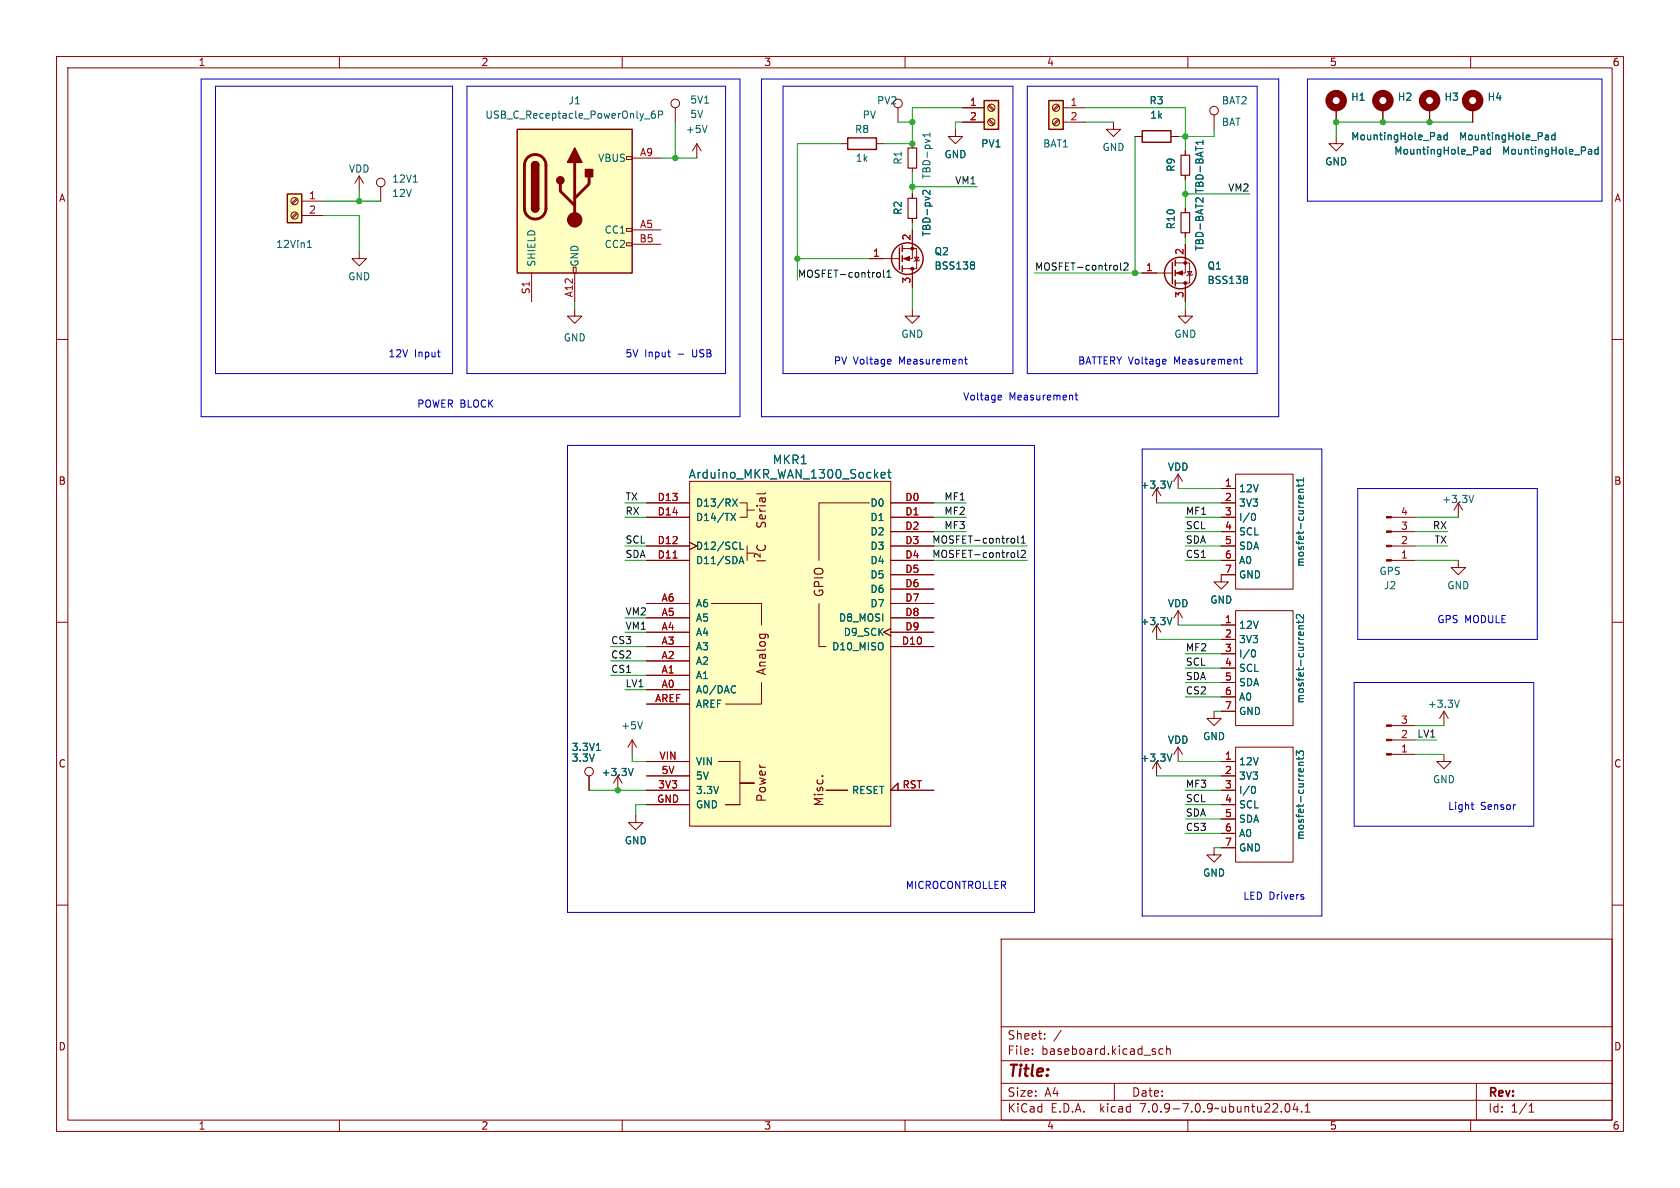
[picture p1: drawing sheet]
<svg xmlns="http://www.w3.org/2000/svg" width="297mm" height="210mm" viewBox="0 0 297 210" stroke-linecap="round" stroke-linejoin="round" font-family="sans-serif">
<g fill="none" stroke="#840000" stroke-width=".18">
<path d="M10 10h277v190h-277zM12 12h273v186h-273zM60 10v2M110 10v2M119.4 19.1v2.5M158.7 19.1v2.5M160 10v2M170.2 19.1h3.8M174.7 18.7l.9 .9M174.9 18.5l.9 .9M187 18.5l-.8 .9M187.2 18.7l-.8 .9"/>
<path d="M188 19.1h3.8M210 10v2M236.2 19.1v2.5M244.5 19.1v2.5M252.7 19.1v2.5M260 10v2M260.3 19.1v2.5M52.4 37.6l-.8 .8M52.4 35.1l-.8 .8M52.6 37.8l-.9 .8M52.6 35.2l-.9 .9M53.3 35.6h3.8"/>
<path d="M53.3 38.1h3.8M63.5 31.1l-.8 1.3M63.5 31.1v2.6M63.5 31.1l.8 1.3M67.3 33v2.6M110.7 27.7h1.1v.5h-1.1zM111.8 27.9h5M123.2 25.4l-.8 1.3M123.2 25.4v2.5M123.2 25.4l.8 1.3M148.6 25.4h1.3M154.9 25.4h1.3"/>
<path d="M161.3 25.4v.8M161.3 29.7v.8M161.3 34.3v.8M161.3 38.6v.8M168.9 22.9v1.2h1.3l-1.3 1.3-1.3-1.3h1.3M170.2 21.6h3.8M174.7 21.3l.9 .8M174.9 21.1l.9 .8M187 21.1l-.8 .8M187.2 21.3l-.8 .8M188 21.6h3.8M196.8 21.6v1.3h1.3l-1.3 1.2-1.2-1.2h1.2"/>
<path d="M200.7 24.1h1.2M207 24.1h1.3M209.5 26.7v.7M209.5 31v.8M209.5 36.8v.8M214.6 20.3v2.6M236.2 24.1v1.3h1.3l-1.3 1.3-1.3-1.3h1.3M10 60h2M63.5 44.5v1.2h1.3l-1.3 1.3-1.3-1.3h1.3M94 48.3v5M101.3 47.2h.6v1.1h-.6zM101.6 54.6v1.3h1.3l-1.3 1.3-1.3-1.3h1.3"/>
<path d="M101.6 48.3v5M110.7 42.9h1.1v.5h-1.1zM110.7 40.4h1.1v.5h-1.1zM111.8 40.6h5M111.8 43.2h5M153.7 45.7h5.3M159.5 43.9h2.6v3.6h-2.6M161.3 54.6v1.3h1.3l-1.3 1.3-1.3-1.3h1.3M161.3 40.6v5.1h-1.8M161.3 47.5v3.3M161.7 45.5h.7l-.3 .6zM162.6 46l-.2 .1h-.7l-.2 .1"/>
<path d="M201.9 48.3h5.4M207.8 46.5h2.5v3.5h-2.5M209.5 43.2v5.1h-1.7M209.5 54.6v1.3h1.3l-1.3 1.3-1.2-1.3h1.2M209.5 41.1v.8M209.5 50v3.3M209.9 48h.8l-.4 .6zM210.8 48.5l-.1 .1h-.8l-.1 .2M285 60h2M114.3 91.4h7.6M114.3 96.5h7.6M114.3 99.1h7.6"/>
<path d="M114.3 88.9h7.6M121.9 85.1h35.6v61h-35.6zM121.9 95.9l1.3 .6-1.3 .7M130.8 88.9h1.3v2.5h-1.3M132.1 90.2h1.2M132.1 96.5v2.6M132.1 97.8h1.2M153.7 88.9h-8.9v10.2M157.5 91.4h7.6M157.5 94h7.6M157.5 96.5h7.6M157.5 99.1h7.6"/>
<path d="M157.5 88.9h7.6M204.5 86.4v2.5M204.5 86.4l-.8 1.2M204.5 86.4l.7 1.2M208.3 83.8v2.6M208.3 83.8l-.8 1.3M208.3 83.8l.7 1.3M215.9 91.4h2.5M215.9 94h2.5M215.9 96.5h2.5M215.9 99.1h2.5M215.9 88.9h2.5"/>
<path d="M215.9 86.4h2.5M218.4 83.8h10.2v20.3h-10.2zM246 91.4h4.2M246 94h4.2M246 96.5h4.2M246 99.1h4.2M257.8 99.1v1.2h1.3l-1.3 1.3-1.3-1.3h1.3M257.8 88.9l-.8 1.3M257.8 88.9v2.5M257.8 88.9l.8 1.3M10 110h2M114.3 119.4h7.6"/>
<path d="M114.3 116.8h7.6M114.3 114.3h7.6M114.3 111.8h7.6M114.3 109.2h7.6M114.3 106.7h7.6M125.7 106.7h8.9v3.8M144.8 106.7v7.6h1.2M157.5 111.1l-1.3 .7 1.3 .6M157.5 114.3h7.6M157.5 111.8h7.6M157.5 109.2h7.6M157.5 106.7h7.6"/>
<path d="M157.5 101.6h7.6M157.5 104.1h7.6M204.5 110.5l-.8 1.3M204.5 110.5v2.5M204.5 110.5l.7 1.3M208.3 108v2.5M208.3 108l-.8 1.2M208.3 108l.7 1.2M215.9 110.5h2.5M215.9 113h2.5M215.9 115.6h2.5M215.9 118.1h2.5"/>
<path d="M218.4 108h10.2v20.3h-10.2zM218.4 101.6h-2.5v1.3h1.3l-1.3 1.2-1.3-1.2h1.3M285 110h2M104.1 137.2v2.5M109.2 137.2l-.7 1.2M109.2 137.2v2.5M109.2 137.2l.8 1.2M111.8 130.8l-.8 1.3M111.8 130.8v2.6M111.8 130.8l.7 1.3M114.3 134.6h7.6M114.3 137.2h7.6"/>
<path d="M114.3 139.7h7.6M114.3 121.9h7.6M114.3 124.5h7.6M127 134.6h3.8zM130.8 138.4h2.5zM130.8 134.6v7.6M134.6 120.7v3.8h-6.3M146 139.7h3.9zM158.7 139.7v-1.3l-1.2 1.3h7.6M204.5 134.6v2.6M204.5 134.6l-.8 1.3M204.5 134.6l.7 1.3"/>
<path d="M208.3 132.1l-.8 1.3M208.3 132.1v2.5M208.3 132.1l.7 1.3M214.6 125.7v1.3h1.3l-1.3 1.3-1.2-1.3h1.2M215.9 120.7h2.5M215.9 123.2h2.5M215.9 125.7h2.5M215.9 134.6h2.5M215.9 137.2h2.5M215.9 139.7h2.5M218.4 132.1h10.2v20.3h-10.2zM246 128.3h4.2"/>
<path d="M246 130.8h4.2M246 133.4h4.2M255.3 133.4v1.2h-1.3l1.3 1.3 1.2-1.3h-1.2M255.3 125.7l.7 1.3M255.3 125.7v2.6M255.3 125.7l-.8 1.3M10 160h2M112.4 144.1v1.3h1.3l-1.3 1.3-1.3-1.3h1.3M114.3 142.2h7.6M128.3 142.2h2.5zM214.6 149.9v1.2h1.3l-1.3 1.3-1.2-1.3h1.2M215.9 142.2h2.5"/>
<path d="M215.9 144.8h2.5M215.9 147.3h2.5M215.9 149.9h2.5M285 160h2M177 166h108v32h-108zM60 198v2M110 198v2M160 198v2M177 194.5h108M177 191.5h108M177 187.5h108M177 181.5h108"/>
<path d="M182.5 186.3v.1M182.5 185.5v.1M184.7 183.6v.1M184.7 182.8v.1M187.6 182.1l-1.3 2M197 191.5v3M205.6 185.5l-.4-.1-.3 .3v.4l.1 .2h.6M206.2 185.5l.3-.1 .3 .1 .1 .9M206.2 184.9v1.5M210 198v2M227.3 195.2l.2-.1a.81 .81 0 0 1 .6 .6 .81 .81 0 0 1-.3 .8l-.1 .1a.81 .81 0 0 1-.4-1.4zM229 195l-.4 1.1h.9"/>
<path d="M229.3 195.6v1M230.1 196.5v.1M230.7 196.6h.9M230.7 195.5l.5-.4v1.5M260 198v2M261 191.5v6.5M270.3 196.6h.9M270.3 195.5l.4-.4v1.5"/>
<circle cx="119.4" cy="18.3" r=".76"/>
<circle cx="158.7" cy="18.3" r=".76"/>
<circle cx="175.3" cy="19" r=".63"/>
<circle cx="186.7" cy="19" r=".63"/>
<circle cx="214.6" cy="19.6" r=".76"/>
<circle cx="52.1" cy="35.6" r=".63"/>
<circle cx="52.1" cy="38.1" r=".63"/>
<circle cx="67.3" cy="32.3" r=".76"/>
<circle cx="175.3" cy="21.6" r=".63"/>
<circle cx="186.7" cy="21.6" r=".63"/>
<circle cx="104.1" cy="136.4" r=".76"/>
</g>
<g fill="none" stroke="#840000" stroke-width=".25">
<path d="M174 17.8h2.5v5.1h-2.5zM185.4 17.8h2.6v5.1h-2.6zM50.8 34.3h2.5v5.1h-2.5zM91.4 22.9h20.4v25.4h-20.4zM94 36.8a.64 .64 0 0 0 .6 .7 .64 .64 0 0 0 .6-.7M94 29.2a.64 .64 0 0 1 .6-.6 .64 .64 0 0 1 .6 .6M149.9 24.4h5v2h-5zM201.9 23.1h5.1v2h-5.1zM159 43.8v3.8M159.5 43.4v1.1M159.5 45.2v1M159.5 47v1"/>
<path d="M207.3 46.4v3.8M207.8 46v1M207.8 47.8v1M207.8 49.5v1"/>
<circle cx="160.4" cy="45.7" r="2.79"/>
<circle cx="208.7" cy="48.3" r="2.79"/>
</g>
<g fill="#840000" stroke="#840000" stroke-width=".18">
<path d="M159.8 45.7l1-.4v.8z"/>
<path d="M245.1 91.3h.9v.3h-.9z"/>
<path d="M245.1 93.9h.9v.2h-.9z"/>
<path d="M245.1 96.4h.9v.2h-.9z"/>
<path d="M245.1 98.9h.9v.3h-.9z"/>
<path d="M208 48.3l1-.4v.7z"/>
<path d="M245.1 128.1h.9v.3h-.9z"/>
<path d="M245.1 130.7h.9v.2h-.9z"/>
<path d="M245.1 133.2h.9v.3h-.9z"/>
<circle cx="161.3" cy="43.9" r=".25"/>
<circle cx="161.3" cy="47.5" r=".25"/>
<circle cx="101.6" cy="38.9" r="1.27"/>
<circle cx="209.5" cy="46.5" r=".25"/>
<circle cx="209.5" cy="50" r=".25"/>
</g>
<g fill="none" stroke="#006464" stroke-width=".18">
<path d="M115.8 19.6l-.4 .1a.86 .86 0 0 0 0 1.2l.4-.1 .1-.4-.3-.3-.3 .1-.2 .2M73.1 32.2h.7M113.9 21h1M116.4 20.3l.6-.1 .1-.1v-.3l-.7-.2v1.3M125 22.2l-.4 1.2M164.4 33.6v.8l-.9-.8-.4 .3 .2 .5M164.4 23.5v.7M164.4 23.8h-1.3l.4 .4M212.7 24.8v.7M212.7 35v.8l-.9-.8-.3 .1-.1 .4M212.7 25.2h-1.3l.4 .3M254.3 23.9h.2l.2 .1v.7"/>
<path d="M254.7 24.6l-.4 .1M254.7 24.2h-.4M255.9 23.9h-.4l-.2 .2 .1 .5h.5M255.9 23.4v1.3M261.9 26.4h.3l.1 .2v.6M262.3 27.2h-.4M262.3 26.7l-.4 .1M263.5 26.5l-.4-.1-.2 .2 .1 .6h.5M263.5 26v1.2M273.3 23.9h.3l.2 .1v.7M273.8 24.6l-.5 .1M273.8 24.2h-.5"/>
<path d="M274.9 23.9h-.3l-.3 .2 .1 .5h.5M274.9 23.4v1.3M281 26.4h.2l.2 .2v.6M281.4 27.2h-.4M281.4 26.7l-.4 .1M282.5 26.5l-.3-.1-.3 .2 .2 .6h.4M282.5 26v1.2M54.3 43.8h.8M54.5 42.8l.2-.3v1.3M172 46.3l.3 .2-.3 .3 .3 .3v.2l-.3 .3M220.3 48.8l.2 .3-.2 .3 .2 .2v.3l-.2 .2M129.2 90.7l.9 1.3"/>
<path d="M129.5 88.2l.9 1.3M130.1 90.7l-.9 1.3M130.4 88.2l-.9 1.3M130.7 99.6l.4-1.2 .4 1.2M130.8 99.3h.6M130.8 95.8v1.3h.6M155.8 84l.7-.1-.1-.3-.4-.1-.2 .2v.7h.6M156.9 83.5h.6M157.2 83v1.3l.3 .2M207.2 85l-.4 1.3M221.4 90.8l.1-.1a.68 .68 0 0 1 .5 .7 .68 .68 0 0 1-.5 .6h-.1M229.6 85.6v.5"/>
<path d="M229.6 87.8l.3-.2 .1 .6M229.6 87h.8M230.4 87.6v.2M230.4 86.5l-.7 .1-.1 .3 .1 .1M230.4 84.5v.7M230.4 85.6l-.1 .3h-1.1M230.4 84.9h-1.2l.3 .3M260.5 87.6l-.4 1.2M207.2 109.2l-.4 1.2M221.4 114.9h.1a.68 .68 0 0 1 .5 .6 .68 .68 0 0 1-.5 .6h-.1M229.6 111.2h.8M229.6 109.7v.5"/>
<path d="M230.4 110.6l-.7 .1-.1 .3 .1 .2M230.4 109.7l-.1 .3h-1.1M230.4 108.6v.8l-.9-.8-.3 .3 .1 .5M105.4 132.7h.8M111.9 135.8l-.4 1.3M113.6 127.6l-.4 1.2M129.8 121.2l.3 .2M130.1 122.4l-.3 .1M207.2 133.3l-.4 1.3M221.4 139.1l.1-.1a.68 .68 0 0 1 .5 .6 .68 .68 0 0 1-.5 .7l-.1-.1M229.2 133.5v-.7l.5 .4 .1-.4h.5l.1 .2-.1 .5M229.6 133.8v.5"/>
<path d="M229.6 135.3h.8M230.4 134.8h-.7l-.1 .3 .1 .2M230.4 133.8l-.1 .3h-1.1M258 123.8l-.4 1.2"/>
</g>
<path d="M160.5 35.1h1.6v3.5h-1.6zM160.5 26.2h1.6v3.5h-1.6zM208.8 27.4h1.5v3.6h-1.5zM208.8 37.6h1.5v3.5h-1.5z" fill="none" stroke="#840000" stroke-width=".2"/>
<g fill="#ffffc2" stroke="#ffffc2" stroke-width=".18">
<path d="M50.8 34.3h2.5v5.1h-2.5z"/>
<path d="M91.4 22.9h20.4v25.4h-20.4z"/>
<path d="M121.9 85.1h35.6v61h-35.6z"/>
<path d="M185.4 17.8h2.6v5.1h-2.6z"/>
<path d="M174 17.8h2.5v5.1h-2.5z"/>
</g>
<path d="M93.3 27.9a1.9 1.9 0 0 1 2-.4 1.9 1.9 0 0 1 1.2 1.7v7.6a1.91 1.91 0 0 1-1.9 1.9 1.91 1.91 0 0 1-1.9-1.9v-7.8l.2-.6zM99.1 32.5v1.3l2.5 2.5M101.6 28.7v10.2M104.1 31.2v1.3l-2.5 2.6" fill="none" stroke="#840000" stroke-width=".51"/>
<g fill="#840000" stroke="#840000" stroke-width=".25">
<path d="M94 36.8h1.2a.64 .64 0 0 1-.6 .7 .64 .64 0 0 1-.6-.7z"/>
<path d="M94 29.2h1.2v7.6h-1.2z"/>
<path d="M94.2 28.8a.64 .64 0 0 1 .7-.2 .64 .64 0 0 1 .3 .6h-1.2z"/>
<path d="M101.6 26.2l1.3 2.5h-2.6z"/>
<path d="M103.5 30h1.3v1.2h-1.3z"/>
<circle cx="99.1" cy="31.9" r=".63"/>
</g>
<g fill="none" stroke="#840000" stroke-width="1.3">
<circle cx="236.2" cy="17.8" r="1.27"/>
<circle cx="244.5" cy="17.8" r="1.27"/>
<circle cx="252.7" cy="17.8" r="1.27"/>
<circle cx="260.4" cy="17.8" r="1.27"/>
</g>
<g fill="none" stroke="#840000" stroke-width=".19">
<path d="M133.8 99.1h1.5M133.8 89.4h.1M133.9 92.3l-.1 .6 .1 .2h.5l.3-.6 .3-.2 .3 .3-.1 .6M133.9 96.4a.61 .61 0 0 0 0 .7 .61 .61 0 0 0 .8 .2 .57 .57 0 0 0 .5-.3 .57 .57 0 0 0 0-.6M134.3 89.9l.1 .3 .2 .2M134.3 90.4h1M134.3 89.4h1M134.4 97.9v.6l-.5-.5a.31 .31 0 0 0-.5 .1v.4M134.7 88v.5a.3 .3 0 0 0 .3 .3 .3 .3 0 0 0 .3-.3l-.1-.5M135.2 91.1l.1 .4-.2 .2h-.7v-.6l.3-.1 .1 .7M135.3 88l-.9 .1v.6M135.3 87.1l-.2 .2h-1.3"/>
<path d="M134.3 112.1h1.2l.3 .3M134.4 112.1l-.1 .5M135.2 112.1l.1 .5M145.3 137.2h.2"/>
</g>
<path d="M119 98.6h.7" fill="none" stroke="#a90000" stroke-width=".18"/>
<path d="M155.4 48.2l.2 .2v.4l-.2 .2M156.2 47.7v1.1l.2 .2M156.8 49h.7M156.8 48.1l.4-.4v1.3M198.1 46.5v1.1l.2 .1M198.7 46.6l.5-.1 .2 .3-.8 .9h.8M179.2 95.2l.2 .2v.4l-.2 .2M179.9 97.3v1.1l.2 .1M179.9 94.7v1.1l.2 .2M180.5 97.4l.5-.1 .3 .3-.8 .9h.8M180.5 96h.8M180.5 95.1l.4-.4v1.3" fill="none" stroke="#0f0f0f" stroke-width=".18"/>
<g fill="none" stroke="#0000c2" stroke-width=".18">
<path d="M35.6 14h95.2v59.7h-95.2zM38.1 15.2h41.9v50.8h-41.9zM82.5 15.2h45.8v50.8h-45.8zM134.6 14h91.5v59.7h-91.5zM138.4 15.2h40.7v50.8h-40.7zM181.6 15.2h40.6v50.8h-40.6zM231.1 14h52.1v21.6h-52.1zM77.3 62.2h.5M77.7 63.1h.1M100.3 78.7h82.6v82.6h-82.6zM118 62.2h.5M118.4 63.1h.1"/>
<path d="M157.3 63.5l.2 .3-.6 .1M157.5 64.3l-.2 .1M170.5 63.5h.5M170.7 63.1v1.1l.3 .2M176.6 69.9h.4l.1 .3-.7 .1M177 70.6l-.4 .1M190.1 69.9h.4M190.2 69.4v1.1l.3 .2M201.9 79.4h31.8v82.5h-31.8zM206 63.5l.1 .3-.6 .1M206.1 64.3l-.1 .1M219.1 63.5h.5"/>
<path d="M219.3 63.1v1.1l.3 .2M240 86.4h31.8v26.6h-31.8zM239.4 120.7h31.7v25.4h-31.7zM230.5 158.6v.3M260.1 142.2h.4M260.3 143l.2 .1"/>
</g>
<g fill="none" stroke="#009600" stroke-width=".18">
<path d="M170.2 19.1h-8.9v6.3h-5.1M191.8 19.1h17.7v7.6M57.1 38.1h6.4v6.4M57.1 35.6h10.2M63.5 33.7v1.9M116.8 27.9h6.4M119.4 21.6v6.3M148.6 25.4h-7.6v24.1M158.7 21.6h2.6M161.3 30.5v3.8M161.3 39.4v1.2M161.3 33h11.4"/>
<path d="M170.2 21.6h-1.3v1.3M191.8 21.6h5M200.7 24.1v24.2M209.5 31.8v5M209.5 34.3h11.5M214.6 22.9v1.2h-6.3M260.3 21.6h-24.1v2.5M101.6 53.3v1.3M141 45.7h12.7M161.3 50.8v3.8M182.9 48.3h19M209.5 41.9v1.3"/>
<path d="M209.5 53.3v1.3M110.5 91.4h3.8M110.5 96.5h3.8M110.5 99.1h3.8M110.5 88.9h3.8M165.1 91.4h5.7M165.1 96.5h16.5M165.1 99.1h16.5M165.1 94h5.7M165.1 88.9h5.7M204.5 88.9h11.4M208.3 86.4h7.6"/>
<path d="M209.5 91.4h6.4M209.5 96.5h6.4M209.5 99.1h6.4M209.5 94h6.4M250.2 91.4h7.6M250.2 96.5h5.7M250.2 99.1h7.6M250.2 94h5.7M107.9 116.8h6.4M107.9 114.3h6.4M107.9 119.4h6.4M110.5 109.2h3.8"/>
<path d="M110.5 111.8h3.8M204.5 113h11.4M208.3 110.5h7.6M209.5 118.1h6.4M209.5 115.6h6.4M104.1 139.7h10.2M110.5 121.9h3.8M111.8 133.4v1.2h2.5M204.5 137.2h11.4M208.3 134.6h7.6M209.5 139.7h6.4M209.5 123.2h6.4"/>
<path d="M209.5 120.7h6.4M214.6 125.7h1.3M250.2 133.4h5.1M250.2 130.8h3.8M250.2 128.3h5.1M114.3 142.2h-1.9v1.9M209.5 142.2h6.4M209.5 147.3h6.4M209.5 144.8h6.4M214.6 149.9h1.3"/>
</g>
<g fill="#009600" stroke="#009600" stroke-width=".18">
<circle cx="200.7" cy="48.3" r=".46"/>
<circle cx="209.5" cy="24.1" r=".46"/>
<circle cx="63.5" cy="35.6" r=".46"/>
<circle cx="161.3" cy="21.6" r=".46"/>
<circle cx="119.4" cy="27.9" r=".46"/>
<circle cx="161.3" cy="25.4" r=".46"/>
<circle cx="161.3" cy="33" r=".46"/>
<circle cx="141" cy="45.7" r=".46"/>
<circle cx="209.5" cy="34.3" r=".46"/>
<circle cx="252.7" cy="21.6" r=".46"/>
<circle cx="236.2" cy="21.6" r=".46"/>
<circle cx="244.5" cy="21.6" r=".46"/>
<circle cx="109.2" cy="139.7" r=".46"/>
</g>
<text font-size="2.8" fill="#840000" x="178" y="190.9">Title:</text>
<g font-size="2.1" fill="#006464">
<text x="136.5" y="82.3">MKR1</text>
<text x="121.7" y="84.8">Arduino_MKR_WAN_1300_Socket</text>
</g>
<g font-size="2.1" fill="#840000">
<text x="145.8" y="105.7" transform="rotate(-90 145.8 105.7)">GPIO</text>
<text x="135.7" y="119.5" transform="rotate(-90 135.7 119.5)">Analog</text>
<text x="135.7" y="141.9" transform="rotate(-90 135.7 141.9)">Power</text>
<text x="145.8" y="142.7" transform="rotate(-90 145.8 142.7)">Misc.</text>
<text x="178" y="184">Sheet:</text>
<text x="178" y="186.7">File:</text>
<text x="184.1" y="186.7">baseboard.kicad_sch</text>
<text x="178" y="196.9">KiCad</text>
<text x="178" y="194.1">Size:</text>
<text x="184.7" y="194.1">A4</text>
<text x="185.7" y="196.9">E.D.A.</text>
<text x="194.6" y="196.9">kicad</text>
<text x="200" y="194.1">Date:</text>
<text x="201.8" y="196.9">7.0.9-7.0.9~ubuntu22.04.1</text>
<text x="263" y="194.3">Rev:</text>
<text x="263" y="196.9">Id:</text>
<text x="267.1" y="196.9">1/1</text>
</g>
<g font-size="1.8" fill="#840000">
<text x="35" y="11.9">1</text>
<text x="85" y="11.9">2</text>
<text x="135" y="11.9">3</text>
<text x="185" y="11.9">4</text>
<text x="235" y="11.9">5</text>
<text x="285" y="11.9">6</text>
<text x="10.3" y="35.9">A</text>
<text x="285.3" y="35.9">A</text>
<text x="10.3" y="85.9">B</text>
<text x="285.3" y="85.9">B</text>
<text x="10.3" y="135.9">C</text>
<text x="285.3" y="135.9">C</text>
<text x="10.3" y="185.9">D</text>
<text x="285.3" y="185.9">D</text>
<text x="35" y="199.9">1</text>
<text x="85" y="199.9">2</text>
<text x="135" y="199.9">3</text>
<text x="185" y="199.9">4</text>
<text x="235" y="199.9">5</text>
<text x="285" y="199.9">6</text>
</g>
<g font-size="1.8" fill="#006464">
<text x="85.7" y="21.2">USB_C_Receptacle_PowerOnly_6P</text>
<text x="100.4" y="18.6">J1</text>
<text x="121.2" y="23.7">+5V</text>
<text x="121.9" y="21.1">5V</text>
<text x="121.9" y="18.5">5V1</text>
<text x="151.1" y="23.7">R8</text>
<text x="152.4" y="21.2">PV</text>
<text x="154.9" y="18.6">PV2</text>
<text x="203.1" y="18.6">R3</text>
<text x="203.2" y="21.2">1k</text>
<text x="215.9" y="18.6">BAT2</text>
<text x="215.9" y="22.5">BAT</text>
<text x="238.8" y="18">H1</text>
<text x="247" y="18">H2</text>
<text x="255.3" y="18">H3</text>
<text x="262.9" y="18">H4</text>
<text x="105.6" y="28.8">VBUS</text>
<text x="151.2" y="28.8">1k</text>
<text x="159.6" y="29.2" transform="rotate(-90 159.6 29.2)">R1</text>
<text x="166.9" y="28.2">GND</text>
<text x="173.4" y="26.3">PV1</text>
<text x="184.3" y="26.3">BAT1</text>
<text x="194.8" y="26.9">GND</text>
<text x="234.2" y="29.4">GND</text>
<text x="238.8" y="25">MountingHole_Pad</text>
<text x="246.4" y="27.5">MountingHole_Pad</text>
<text x="257.8" y="25">MountingHole_Pad</text>
<text x="265.4" y="27.5">MountingHole_Pad</text>
<text x="61.6" y="30.7">VDD</text>
<text x="69.2" y="32.5">12V1</text>
<text x="69.2" y="35">12V</text>
<text x="164.7" y="31.7" transform="rotate(-90 164.7 31.7)">TBD-pv1</text>
<text x="207.9" y="30.5" transform="rotate(-90 207.9 30.5)">R9</text>
<text x="213" y="34.3" transform="rotate(-90 213 34.3)">TBD-BAT1</text>
<text x="106.8" y="41.5">CC1</text>
<text x="159.6" y="38.1" transform="rotate(-90 159.6 38.1)">R2</text>
<text x="164.7" y="41.9" transform="rotate(-90 164.7 41.9)">TBD-pv2</text>
<text x="207.9" y="40.6" transform="rotate(-90 207.9 40.6)">R10</text>
<text x="48.7" y="44">12Vin1</text>
<text x="94.8" y="47.2" transform="rotate(-90 94.8 47.2)">SHIELD</text>
<text x="102.5" y="47.2" transform="rotate(-90 102.5 47.2)">GND</text>
<text x="106.8" y="44">CC2</text>
<text x="165.1" y="47.9">BSS138</text>
<text x="165.1" y="45.3">Q2</text>
<text x="213" y="44.4" transform="rotate(-90 213 44.4)">TBD-BAT2</text>
<text x="213.4" y="47.9">Q1</text>
<text x="61.5" y="49.8">GND</text>
<text x="213.4" y="50.4">BSS138</text>
<text x="159.3" y="59.9">GND</text>
<text x="207.5" y="59.9">GND</text>
<text x="99.6" y="60.6">GND</text>
<text x="206.4" y="83.4">VDD</text>
<text x="122.9" y="89.8">D13/RX</text>
<text x="153.8" y="89.8">D0</text>
<text x="201.5" y="86.6">+3.3V</text>
<text x="218.9" y="87.2">12V</text>
<text x="218.9" y="89.8">3V3</text>
<text x="254.9" y="89.1">+3.3V</text>
<text x="122.9" y="92.3">D14/TX</text>
<text x="153.8" y="92.3">D1</text>
<text x="153.8" y="94.8">D2</text>
<text x="218.9" y="92.3">I/0</text>
<text x="218.9" y="94.8">SCL</text>
<text x="122.9" y="99.9">D11/SDA</text>
<text x="122.9" y="97.4">D12/SCL</text>
<text x="153.8" y="97.4">D3</text>
<text x="153.8" y="99.9">D4</text>
<text x="218.9" y="97.4">SDA</text>
<text x="218.9" y="99.9">A0</text>
<text x="230.7" y="100.3" transform="rotate(-90 230.7 100.3)">mosfet-current1</text>
<text x="243.8" y="101.8">GPS</text>
<text x="122.9" y="107.5">A6</text>
<text x="153.8" y="102.5">D5</text>
<text x="153.8" y="105">D6</text>
<text x="153.8" y="107.5">D7</text>
<text x="206.4" y="107.5">VDD</text>
<text x="213.9" y="106.9">GND</text>
<text x="218.9" y="102.5">GND</text>
<text x="244.6" y="104.4">J2</text>
<text x="255.8" y="104.4">GND</text>
<text x="122.9" y="112.6">A4</text>
<text x="122.9" y="110.1">A5</text>
<text x="148.2" y="110.1">D8_MOSI</text>
<text x="149.1" y="112.6">D9_SCK</text>
<text x="201.5" y="110.7">+3.3V</text>
<text x="218.9" y="111.4">12V</text>
<text x="218.9" y="113.9">3V3</text>
<text x="122.9" y="117.7">A2</text>
<text x="122.9" y="115.2">A3</text>
<text x="147" y="115.2">D10_MISO</text>
<text x="218.9" y="116.4">I/0</text>
<text x="218.9" y="119">SCL</text>
<text x="122.9" y="122.8">A0/DAC</text>
<text x="122.9" y="120.2">A1</text>
<text x="122.9" y="125.3">AREF</text>
<text x="218.9" y="121.5">SDA</text>
<text x="218.9" y="124.1">A0</text>
<text x="230.7" y="124.5" transform="rotate(-90 230.7 124.5)">mosfet-current2</text>
<text x="252.3" y="125.3">+3.3V</text>
<text x="109.7" y="129.1">+5V</text>
<text x="206.4" y="131.7">VDD</text>
<text x="212.6" y="131">GND</text>
<text x="218.9" y="126.6">GND</text>
<text x="101" y="132.9">3.3V1</text>
<text x="101" y="134.8">3.3V</text>
<text x="106.3" y="137.4">+3.3V</text>
<text x="122.9" y="135.5">VIN</text>
<text x="201.5" y="134.8">+3.3V</text>
<text x="218.9" y="135.5">12V</text>
<text x="122.9" y="140.6">3.3V</text>
<text x="122.9" y="138">5V</text>
<text x="122.9" y="143.1">GND</text>
<text x="150.5" y="140.6">RESET</text>
<text x="218.9" y="138">3V3</text>
<text x="218.9" y="140.6">I/0</text>
<text x="218.9" y="143.1">SCL</text>
<text x="253.2" y="138.7">GND</text>
<text x="110.4" y="149.5">GND</text>
<text x="218.9" y="145.6">SDA</text>
<text x="218.9" y="148.2">A0</text>
<text x="230.7" y="148.6" transform="rotate(-90 230.7 148.6)">mosfet-current3</text>
<text x="212.6" y="155.2">GND</text>
<text x="218.9" y="150.7">GND</text>
</g>
<g font-size="1.8" fill="#a90000">
<text x="171.4" y="18.8">1</text>
<text x="171.4" y="21.3">2</text>
<text x="189.2" y="18.8">1</text>
<text x="189.2" y="21.3">2</text>
<text x="113" y="27.7">A9</text>
<text x="54.5" y="35.3">1</text>
<text x="54.5" y="37.8">2</text>
<text x="113" y="40.4">A5</text>
<text x="113" y="42.9">B5</text>
<text x="154.2" y="45.5">1</text>
<text x="161" y="42.6" transform="rotate(-90 161 42.6)">2</text>
<text x="209.3" y="45.2" transform="rotate(-90 209.3 45.2)">2</text>
<text x="93.7" y="52.1" transform="rotate(-90 93.7 52.1)">S1</text>
<text x="101.3" y="52.7" transform="rotate(-90 101.3 52.7)">A12</text>
<text x="161" y="50.2" transform="rotate(-90 161 50.2)">3</text>
<text x="202.5" y="48">1</text>
<text x="209.3" y="52.8" transform="rotate(-90 209.3 52.8)">3</text>
<text x="116.2" y="88.6">D13</text>
<text x="159.9" y="88.6">D0</text>
<text x="216.5" y="86.1">1</text>
<text x="216.5" y="88.6">2</text>
<text x="116.2" y="91.2">D14</text>
<text x="159.9" y="91.2">D1</text>
<text x="159.9" y="93.7">D2</text>
<text x="216.5" y="91.2">3</text>
<text x="216.5" y="93.7">4</text>
<text x="247.6" y="93.7">3</text>
<text x="247.6" y="91.2">4</text>
<text x="116.2" y="98.8">D11</text>
<text x="116.2" y="96.3">D12</text>
<text x="159.9" y="96.3">D3</text>
<text x="159.9" y="98.8">D4</text>
<text x="159.9" y="101.3">D5</text>
<text x="216.5" y="96.3">5</text>
<text x="216.5" y="98.8">6</text>
<text x="216.5" y="101.3">7</text>
<text x="247.6" y="98.8">1</text>
<text x="247.6" y="96.3">2</text>
<text x="116.9" y="106.4">A6</text>
<text x="159.9" y="103.9">D6</text>
<text x="159.9" y="106.4">D7</text>
<text x="116.9" y="111.5">A4</text>
<text x="116.9" y="109">A5</text>
<text x="159.9" y="109">D8</text>
<text x="159.9" y="111.5">D9</text>
<text x="216.5" y="110.2">1</text>
<text x="216.5" y="112.8">2</text>
<text x="116.9" y="119.1">A1</text>
<text x="116.9" y="116.6">A2</text>
<text x="116.9" y="114">A3</text>
<text x="159.3" y="114">D10</text>
<text x="216.5" y="115.3">3</text>
<text x="216.5" y="117.9">4</text>
<text x="115.7" y="124.2">AREF</text>
<text x="116.9" y="121.7">A0</text>
<text x="216.5" y="120.4">5</text>
<text x="216.5" y="122.9">6</text>
<text x="216.5" y="125.5">7</text>
<text x="247.6" y="130.6">2</text>
<text x="247.6" y="128">3</text>
<text x="116.5" y="134.4">VIN</text>
<text x="116.9" y="136.9">5V</text>
<text x="216.5" y="134.4">1</text>
<text x="216.5" y="136.9">2</text>
<text x="247.6" y="133.1">1</text>
<text x="116.1" y="142">GND</text>
<text x="116.3" y="139.4">3V3</text>
<text x="159.5" y="139.4">RST</text>
<text x="216.5" y="139.4">3</text>
<text x="216.5" y="142">4</text>
<text x="216.5" y="144.5">5</text>
<text x="216.5" y="147.1">6</text>
<text x="216.5" y="149.6">7</text>
</g>
<g font-size="1.8" fill="#0f0f0f">
<text x="168.8" y="32.7">VM1</text>
<text x="217" y="33.9">VM2</text>
<text x="182.9" y="47.9">MOSFET-control2</text>
<text x="141" y="49.2">MOSFET-control1</text>
<text x="110.5" y="88.6">TX</text>
<text x="166.9" y="88.6">MF1</text>
<text x="110.5" y="91.1">RX</text>
<text x="166.9" y="91.1">MF2</text>
<text x="166.9" y="93.6">MF3</text>
<text x="209.5" y="91.1">MF1</text>
<text x="209.5" y="93.6">SCL</text>
<text x="253.2" y="93.6">RX</text>
<text x="110.5" y="96.2">SCL</text>
<text x="110.5" y="98.7">SDA</text>
<text x="164.7" y="98.7">MOSFET-control2</text>
<text x="164.7" y="96.2">MOSFET-control1</text>
<text x="209.5" y="98.7">CS1</text>
<text x="209.5" y="96.2">SDA</text>
<text x="253.5" y="96.2">TX</text>
<text x="107.9" y="114">CS3</text>
<text x="110.5" y="111.4">VM1</text>
<text x="110.5" y="108.9">VM2</text>
<text x="107.9" y="119">CS1</text>
<text x="107.9" y="116.5">CS2</text>
<text x="209.5" y="115.2">MF2</text>
<text x="209.5" y="117.8">SCL</text>
<text x="110.5" y="121.6">LV1</text>
<text x="209.5" y="122.8">CS2</text>
<text x="209.5" y="120.3">SDA</text>
<text x="250.5" y="130.5">LV1</text>
<text x="209.5" y="139.4">MF3</text>
<text x="209.5" y="141.9">SCL</text>
<text x="209.5" y="144.4">SDA</text>
<text x="209.5" y="147">CS3</text>
</g>
<g font-size="1.8" fill="#0000c2">
<text x="68.6" y="63.3">12V</text>
<text x="73.3" y="63.3">Input</text>
<text x="110.5" y="63.3">5V</text>
<text x="114" y="63.3">Input</text>
<text x="119.9" y="63.3">-</text>
<text x="122.7" y="63.3">USB</text>
<text x="147.3" y="64.5">PV Voltage</text>
<text x="159" y="64.5">Measurement</text>
<text x="190.5" y="64.5">BATTERY Voltage</text>
<text x="207.7" y="64.5">Measurement</text>
<text x="170.2" y="70.9">Voltage</text>
<text x="178.4" y="70.9">Measurement</text>
<text x="73.7" y="72.1">POWER BLOCK</text>
<text x="254" y="110.2">GPS MODULE</text>
<text x="255.9" y="143.3">Light</text>
<text x="261.7" y="143.3">Sensor</text>
<text x="160" y="157.2">MICROCONTROLLER</text>
<text x="219.7" y="159.1">LED Drivers</text>
</g>
</svg>
